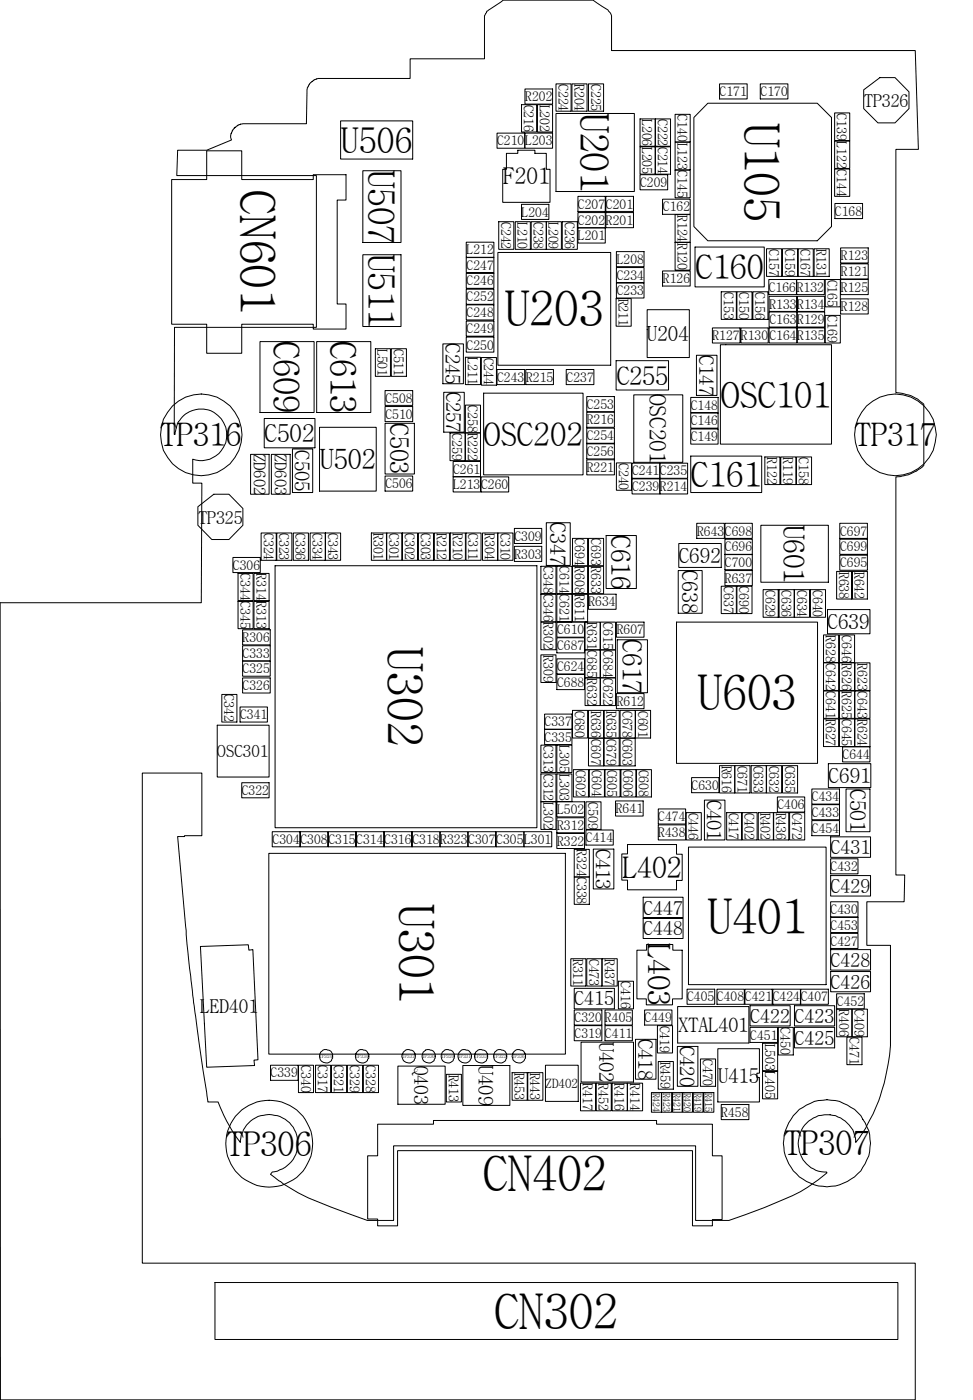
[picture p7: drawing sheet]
<svg xmlns="http://www.w3.org/2000/svg" width="72mm" height="104mm" viewBox="0 0 72 104" stroke-linecap="round" stroke-linejoin="round" font-family="sans-serif">
<g fill="none" stroke="#000" stroke-width=".07">
<path d="M12.8 13.3h2.6v-2.1h2.6v2.1h5.3v-.3h2.4v1.9h-.6v7.7h.6v1.9h-2.4v-.4h-5.3v2.2h-2.6v-2.2h-2.6zM13.2 11.2h2.2l1.8-.8a.63 .63 0 0 1 0-.7l.5-.4 .3-.1h4.8v-2.7l.3-.4 .4-.2 7-.1v-1.4h5.5v-3.2l.2-.4 1.2-.8h6.7l1.1 .8 .2 .3v2.7h22.6l.2 7.3h-1.6v18.1l.7 .1a2.77 2.77 0 0 1 1.3 .7v4.6l-.2 .2a3 3 0 0 1-1.8 .6v29.6h.6v2h-2.8v3.3h1.8v7.4a13.4 13.4 0 0 1-2.6 7.2 2.14 2.14 0 0 0-2.2-2.1 2.14 2.14 0 0 0-2.1 2.2 2.14 2.14 0 0 0 2.1 2.1 7.8 7.8 0 0 1-2.5 1.8l-2.1 .9-2.6 .9h-2.5v-5.5h-22.5v5.5h-1.9l-1.3-.5a19.6 19.6 0 0 1-5-2.2l-.9-.7 .1-.2a2.14 2.14 0 0 0 1.9-2.2 2.14 2.14 0 0 0-2.1-2.1 2.14 2.14 0 0 0-2.1 2.1 11.6 11.6 0 0 1-1.7-3h-.8l-1.3-9.9-.9-9.8 1.8-.1v-4.6h-4.4v36.4h57.4v10.1h-68v-59.2h15v-8.9h-.7v-1.8a1.92 1.92 0 0 0 2.5-1.4 1.92 1.92 0 0 0-1.7-2.3 1.92 1.92 0 0 0-2.1 1.9h-.1l.1-8h10.5v-11.3h-10.4zM25.3 9h5.4v2.8h-5.4zM27 12.7h2.8v5.3h-2.8zM27 18.9h2.8v5.4h-2.8zM34.6 19.1h2.1v1.2h-2.1zM34.6 18h2.1v1.1h-2.1zM36.9 9.9h2.1v1.1h-2.1zM37 18.8h8.4v8.3h-8.4zM37.1 16.5h1.1v2h-1.1zM37.6 11.4h.9v-.2h1.2v.2h.9v1.2h.3v2.4h-3.6v-2.4h.3zM38.3 16.5h1.1v2h-1.1z"/>
<path d="M38.7 7.8h1.2v2h-1.2zM38.7 15.2h2.1v1.1h-2.1zM39 9.9h2.1v1.1h-2.1zM39 6.6h2.1v1.1h-2.1zM39.5 16.5h1.1v2h-1.1zM39.9 7.8h1.2v2h-1.2zM40.6 16.5h1.1v2h-1.1zM41.3 6.2h1.1v2.1h-1.1zM41.3 8.4h5.8v5.8h-5.8zM41.8 16.5h1.1v2h-1.1zM42.5 6.2h1.1v2.1h-1.1zM42.9 15.8h2.1v1.1h-2.1z"/>
<path d="M42.9 14.6h2.1v1.1h-2.1zM42.9 16.9h2.1v1.2h-2.1zM43.7 6.2h1.1v2.1h-1.1zM45 14.6h2.1v1.1h-2.1zM45 15.8h2.1v1.1h-2.1zM45.8 19.9h2v1.1h-2zM45.8 18.7h2v1.1h-2zM47.6 13h2v1.1h-2zM47.6 10.9h1.1v2h-1.1zM47.6 8.8h1.1v2.1h-1.1zM48.7 10.9h1.1v2h-1.1zM48.7 8.8h1.1v2.1h-1.1z"/>
<path d="M49.2 14.8h2.1v1.1h-2.1zM50.2 8.5h1.1v2.1h-1.1zM50.2 12.6h1.1v2.1h-1.1zM50.2 10.6h1.1v2h-1.1zM50.2 18h1.1v2.1h-1.1zM50.2 15.9h1.1v2.1h-1.1zM51.6 18.4h5.2v2.9h-5.2zM52.6 7.7h8.1l1.1 1v8.1l-1.1 1.1h-8.1l-1-1.1v-8.1zM53.5 6.2h2v1.2h-2zM56.5 6.2h2v1.2h-2zM56.9 18.5h1.2v2h-1.2zM58.1 18.5h1.2v2h-1.2z"/>
<path d="M59.3 18.5h1.1v2h-1.1zM60.5 18.5h1.1v2h-1.1zM62 8.4h1.1v2h-1.1zM62 12.6h1.1v2h-1.1zM62 10.5h1.1v2h-1.1zM62 15.1h2.1v1.1h-2.1zM62.5 19.6h2v1.1h-2zM62.5 18.4h2v1.1h-2zM64.2 6.7l1.2-.9h1.1l1 1v1.3l-1 1h-1.3l-1-1zM14.7 37.7l1.2-1h1.1l1 1.1v1.2l-1 1.1h-1.3l-1-1.1zM18.6 33.8h1.4v2.9h-1.4zM19.3 25.4h4v5.3h-4z"/>
<path d="M19.4 39.6h1.1v2h-1.1zM19.6 31.1h3.8v2.2h-3.8zM20.2 33.8h1.4v2.9h-1.4zM20.6 39.6h1.1v2h-1.1zM21.7 33.4h1.5v3.2h-1.5zM21.8 39.6h1.1v2h-1.1zM23 39.6h1.2v2h-1.2zM23.5 25.4h4v5.3h-4zM23.7 31.8h4.3v4.7h-4.3zM24.2 39.6h1.1v2h-1.1zM27.6 39.6h1.1v2h-1.1zM27.9 25.9h1.1v2.1h-1.1z"/>
<path d="M28.6 31.5h2.2v3.7h-2.2zM28.6 35.4h2.1v1.1h-2.1zM28.6 29h2.1v1.1h-2.1zM28.6 30.2h2.1v1.1h-2.1zM28.7 39.6h1.2v2h-1.2zM29.1 25.9h1.1v2.1h-1.1zM29.9 39.6h1.1v2h-1.1zM31.1 39.6h1.1v2h-1.1zM32.3 39.6h1.1v2h-1.1zM32.9 25.6h1.5v2.9h-1.5zM33 29.2h1.5v2.9h-1.5zM33.4 32.2h1.2v2h-1.2z"/>
<path d="M33.5 39.6h1.1v2h-1.1zM33.7 34.3h2v1.1h-2zM33.7 35.4h2v1.2h-2zM34.6 30.1h1.1v2.1h-1.1zM34.6 26.6h1.1v2h-1.1zM34.6 32.2h1.1v2h-1.1zM34.6 39.6h1.1v2h-1.1zM34.6 20.3h2.1v1.1h-2.1zM34.6 22.7h2.1v1.1h-2.1zM34.6 23.9h2.1v1.1h-2.1zM34.6 25.1h2.1v1.1h-2.1zM34.6 21.5h2.1v1.1h-2.1z"/>
<path d="M35.7 35.4h2.1v1.2h-2.1zM35.8 26.6h1.1v2h-1.1zM35.8 39.6h1.2v2h-1.2zM35.9 29.2h7.4v6.1h-7.4zM36.9 27.5h2.1v1.1h-2.1zM37 39.6h1.1v2h-1.1zM38.2 39.3h2v1.1h-2zM39.1 27.5h2v1.1h-2zM40.6 38.9h1.8v3.1h-1.8zM42.1 27.5h2v1.1h-2zM43.6 29.5h2v1.1h-2zM43.6 31.8h2v1.1h-2z"/>
<path d="M43.6 33h2v1.1h-2zM43.6 30.6h2v1.2h-2zM43.6 34.2h2v1.1h-2zM45 39.8h2.3v3.9h-2.3zM45.8 26.8h3.9v2.2h-3.9zM45.8 22.2h1.1v2h-1.1zM45.8 21h2v1.2h-2zM45.8 34.4h1.1v2h-1.1zM47 35.6h2v1.1h-2zM47 34.4h2v1.1h-2zM47.1 29.3h3.6v5.1h-3.6zM48.1 23h3.1v3.6h-3.1z"/>
<path d="M49 34.4h2.1v1.1h-2.1zM49 35.6h2.1v1.1h-2.1zM49.2 20.1h2.1v1.2h-2.1zM51.3 30.7h2.1v1.1h-2.1zM51.3 29.5h2.1v1.2h-2.1zM51.3 31.9h2.1v1.1h-2.1zM51.3 33.9h5.3v2.7h-5.3zM51.7 26.4h1.6v3h-1.6zM51.8 38.9h2v1.1h-2zM52.9 24.4h2.1v1.1h-2.1zM53.5 25.6h8.3v7.4h-8.3zM53.6 21.7h1.1v2h-1.1z"/>
<path d="M53.9 38.9h2v1.1h-2zM54.7 21.7h1.2v2h-1.2zM55 24.4h2.1v1.1h-2.1zM55.9 21.7h1.2v2h-1.2zM56.5 39h5v4.3h-5zM56.8 34h1.1v2h-1.1zM57.1 20.8h2.1v1.1h-2.1zM57.1 23.2h2.1v1.1h-2.1zM57.1 24.4h2.1v1.1h-2.1zM57.1 22h2.1v1.1h-2.1zM58 34h1.1v2h-1.1zM59.2 34h1.1v2h-1.1z"/>
<path d="M59.2 20.8h2v1.1h-2zM59.2 23.2h2.1v1.1h-2.1zM59.2 22h2.1v1.1h-2.1zM59.2 24.4h2.1v1.1h-2.1zM61.3 20.8h1.1v2h-1.1zM61.3 23.4h1.1v2.1h-1.1zM62.4 38.9h2v1.1h-2zM62.5 20.8h2v1.1h-2zM62.5 22.2h2v1.1h-2zM16.1 53.9h3.9v3.9h-3.9zM16.5 51.6h1.1v2.1h-1.1zM17.3 41.4h2v1.2h-2z"/>
<path d="M17.7 42.6h1.1v2.1h-1.1zM17.7 44.7h1.1v2h-1.1zM17.8 52.5h2.1v1.2h-2.1zM18 58.2h2v1.1h-2zM18 49.1h2.1v1.2h-2.1zM18 50.4h2.1v1.1h-2.1zM18 48h2.1v1.1h-2.1zM18 46.8h2.1v1.1h-2.1zM18.9 44.7h1.1v2h-1.1zM18.9 42.6h1.1v2.1h-1.1zM20.4 42h19.5v19.5h-19.5zM38.2 40.6h2v1.1h-2z"/>
<path d="M40.2 57.5h1.1v2.1h-1.1zM40.2 55.4h1.1v2h-1.1zM40.2 44.2h1.1v2h-1.1zM40.2 42.1h1.1v2h-1.1zM40.2 59.6h1.1v2h-1.1zM40.2 46.2h1.1v2.1h-1.1zM40.2 48.7h1.1v2h-1.1zM40.5 54.2h2v1.1h-2zM40.5 53.1h2v1.1h-2zM41.4 46.2h2v1.2h-2zM41.4 42.1h1.1v2h-1.1zM41.4 44.2h1.1v2h-1.1z"/>
<path d="M41.4 49h2v1.1h-2zM41.4 47.4h2v1.1h-2zM41.4 50.1h2v1.2h-2zM41.4 57.5h1.1v2.1h-1.1zM41.4 55.4h1.1v2h-1.1zM41.4 59.6h2v1.1h-2zM42.5 52.8h1.2v2.1h-1.2zM42.5 40h1.2v2h-1.2zM42.5 42.1h1.2v2h-1.2zM42.5 44.2h1.2v2h-1.2zM42.6 57.2h1.1v2h-1.1zM43.5 48.3h1.1v2.1h-1.1z"/>
<path d="M43.5 46.2h1.1v2.1h-1.1zM43.5 50.4h1.1v2h-1.1zM43.5 59.6h1.2v2h-1.2zM43.7 54.9h1.1v2h-1.1zM43.7 40h1.1v2h-1.1zM43.7 42.1h1.1v2h-1.1zM43.7 44.2h2.1v1.1h-2.1zM43.7 52.8h1.1v2.1h-1.1zM43.8 57.2h1.1v2h-1.1zM44.6 46.2h1.1v2.1h-1.1zM44.6 50.4h1.1v2h-1.1zM44.6 48.3h1.1v2.1h-1.1z"/>
<path d="M44.9 54.9h1.1v2h-1.1zM44.9 52.8h1.1v2.1h-1.1zM44.9 57.2h1.2v2h-1.2zM45.7 59.5h2.1v1.2h-2.1zM45.8 46.2h2v1.2h-2zM45.8 51.6h2v1.1h-2zM45.9 47.6h2.2v3.9h-2.2zM46.1 54.9h1.1v2h-1.1zM46.1 52.8h1.1v2.1h-1.1zM46.1 57.2h1.2v2h-1.2zM47.2 52.8h1.1v2.1h-1.1zM47.3 57.2h1.1v2h-1.1z"/>
<path d="M50.3 46.2h10.4v10.5h-10.4zM50.4 42.4h1.8v3.2h-1.8zM50.4 40.4h3.2v1.8h-3.2zM51.4 57.8h2v1.1h-2zM52.3 59.5h1.6v2.9h-1.6zM53.5 56.9h1.1v2h-1.1zM53.6 43.6h1.1v2h-1.1zM53.9 40.1h2v1.1h-2zM53.9 41.2h2v1.1h-2zM53.9 42.4h2v1.1h-2zM54.6 56.9h1.1v2h-1.1zM54.7 43.6h1.2v2h-1.2z"/>
<path d="M55.8 56.9h1.1v2h-1.1zM56.7 43.8h1.1v2.1h-1.1zM56.9 56.9h1.2v2h-1.2zM57.8 59.2h2v1.2h-2zM57.9 43.8h1.1v2.1h-1.1zM58.1 56.9h1.2v2h-1.2zM59 43.8h1.1v2.1h-1.1zM60.2 43.8h1.1v2.1h-1.1zM60.3 59.8h2.1v1.1h-2.1zM60.3 58.6h2.1v1.2h-2.1zM61.2 51.4h1.1v2h-1.1zM61.2 49.3h1.1v2h-1.1z"/>
<path d="M61.2 53.4h1.1v2.1h-1.1zM61.2 47.2h1.1v2h-1.1zM61.5 45.3h3.1v1.8h-3.1zM61.5 56.8h3.2v1.7h-3.2zM62.2 42.5h1.1v2h-1.1zM62.4 53.4h1.1v2.1h-1.1zM62.4 47.2h1.1v2h-1.1zM62.4 51.4h1.1v2h-1.1zM62.4 49.3h1.1v2h-1.1zM62.4 41.3h2v1.1h-2zM62.4 40.1h2v1.1h-2zM62.6 55.5h2v1.1h-2z"/>
<path d="M62.9 58.6h1.7v3.2h-1.7zM63.3 42.5h1.1v2h-1.1zM63.5 51.4h1.1v2h-1.1zM63.5 49.3h1.1v2h-1.1zM63.5 53.4h1.1v2.1h-1.1zM14.9 70.3l3.5-.1 .1 .4h.3l.4 8.2h-.3v.4l-3.5 .1zM20 63.4h22v14.9h-22zM20.1 79.2h2.1v1.1h-2.1zM20.2 61.8h2.1v1.1h-2.1zM22.2 79.2h1.1v2h-1.1zM22.3 61.8h2.1v1.1h-2.1zM23.4 79.2h1.2v2h-1.2z"/>
<path d="M24.4 61.8h2v1.1h-2zM24.6 79.2h1.1v2h-1.1zM25.8 79.2h1.1v2h-1.1zM26.5 61.8h2v1.1h-2zM27 79.2h1.1v2h-1.1zM28.5 61.8h2.1v1.1h-2.1zM29.6 79.2h3.5v2.9h-3.5zM30.6 61.8h2.1v1.1h-2.1zM32.7 61.8h2v1.1h-2zM33.2 79.9h1.1v2h-1.1zM34.4 79.2h3.5v3h-3.5zM34.8 61.8h2v1.1h-2z"/>
<path d="M36.9 61.8h2v1.1h-2zM38 79.7h1.2v2.1h-1.2zM38.9 61.8h2.1v1.1h-2.1zM39.2 79.7h1.1v2.1h-1.1zM40.5 79.2h2.5v2.7h-2.5zM41.4 60.8h2v1.1h-2zM41.4 61.9h2v1.2h-2zM42.4 71.3h1.1v2h-1.1zM42.7 76.2h2v1.2h-2zM42.7 75.1h2v1.1h-2zM42.7 65.2h1.1v2h-1.1zM42.7 73.5h2.9v1.5h-2.9z"/>
<path d="M42.7 63.1h1.1v2.1h-1.1zM43.2 77.5h3.9v2.9h-3.9zM43.5 61.7h2.1v1.1h-2.1zM43.6 71.3h1.1v2h-1.1zM44.1 63.1h1.5v3h-1.5zM44.7 71.3h1.2v2h-1.2zM44.9 76.2h2.1v1.2h-2.1zM44.9 75.1h2.1v1.1h-2.1zM45.9 72.9h1.2v2.1h-1.2zM46.6 62.8h3.7v.7h.4v1.9h-.4v.7h-3.7v-.7h-.4v-1.9h.4zM47.2 77.2h1.5v3h-1.5zM47.3 70.6h.7v-.4h2v.4h.7v3.6h-.7v.5h-2v-.5h-.7z"/>
<path d="M47.8 66.7h2.9v1.5h-2.9zM47.8 68.3h2.9v1.5h-2.9zM47.9 75.1h2v1.1h-2zM48.8 76.2h1.2v2.1h-1.2zM48.9 60.1h2v1.1h-2zM48.9 61.3h2v1.1h-2zM48.9 78.9h1.1v2.1h-1.1zM50.3 77.8h1.5v2.9h-1.5zM50.3 74.8h5.3v2.7h-5.3zM51 60.4h1.1v2h-1.1zM51 73.5h2.1v1.1h-2.1zM51.1 63h10.3v10.2h-10.3z"/>
<path d="M52 78.7h1.2v2h-1.2zM53.3 73.5h2v1.1h-2zM53.3 77.9h3.1v1.9h-.2v.3h.2v1.8h-3.1zM54 60.4h1.1v2h-1.1zM55.1 60.4h1.2v2h-1.2zM55.3 73.5h2.1v1.1h-2.1zM55.7 74.8h3v1.5h-3zM55.7 76.4h2.1v1.1h-2.1zM56.3 60.4h1.2v2h-1.2zM56.7 79.6h1.1v2.1h-1.1zM56.7 77.5h1.1v2.1h-1.1zM57.4 73.5h2.1v1.1h-2.1z"/>
<path d="M57.5 60.4h1.1v2h-1.1zM57.8 76.4h1.1v2h-1.1zM58.7 60.4h1.1v2h-1.1zM59 74.8h3v1.5h-3zM59 76.4h3v1.5h-3zM59.5 73.5h2v1.1h-2zM60.3 61h2.1v1.1h-2.1zM61.7 72.2h3v1.5h-3zM61.7 69.4h2v1.1h-2zM61.7 70.6h3v1.5h-3zM61.7 65.1h3v1.5h-3zM61.7 67h2v1.1h-2z"/>
<path d="M61.7 62.2h3v1.5h-3zM61.7 63.8h2v1.1h-2zM61.7 68.2h2v1.1h-2zM62.2 73.9h2v1.1h-2zM62.2 75h1.1v2.1h-1.1zM62.9 77.1h1.1v2h-1.1zM63.3 75h1.1v2.1h-1.1zM16 95.3h50.7v4.3h-50.7zM28.1 83.6h4.1v-.3h16.6v.3h4.1v2.3h.7v4.7h-.7v.5h-1.5v-5.6h-21.9v5.6h-1.4v-.5h-.8v-4.7h.8zM43.1 80.5h1.1v2.1h-1.1zM44.3 80.5h1.1v2.1h-1.1zM45.5 80.5h1.1v2.1h-1.1z"/>
<path d="M46.6 80.5h1.1v2.1h-1.1zM48.4 81.2h.7v1.5h-.7zM49.2 81.2h.7v1.5h-.7zM50 81.2h.7v1.5h-.7zM50.7 81.2h.7v1.5h-.7zM51.5 81.2h.7v1.5h-.7zM52.3 81.2h.7v1.5h-.7zM53.6 82.1h2v1.1h-2z"/>
<circle cx="14.9" cy="32.3" r="3"/>
<circle cx="66.5" cy="32.3" r="3"/>
<circle cx="24.2" cy="78.5" r=".49"/>
<circle cx="26.9" cy="78.5" r=".5"/>
<circle cx="30.4" cy="78.5" r=".5"/>
<circle cx="31.8" cy="78.5" r=".49"/>
<circle cx="33.3" cy="78.5" r=".49"/>
<circle cx="34.5" cy="78.5" r=".5"/>
<circle cx="35.7" cy="78.5" r=".49"/>
<circle cx="37.2" cy="78.5" r=".49"/>
<circle cx="38.6" cy="78.5" r=".49"/>
<circle cx="20" cy="85" r="3.2"/>
<circle cx="61.4" cy="85" r="3.2"/>
</g>
<g font-size="3.7">
<text x="55.3" y="9.1" transform="rotate(90 55.3 9.1)">U105</text>
<text x="17.8" y="14.1" transform="rotate(90 17.8 14.1)">CN601</text>
<text x="37.5" y="24.2">U203</text>
<text x="28.8" y="48.1" transform="rotate(90 28.8 48.1)">U302</text>
<text x="51.8" y="52.8">U603</text>
<text x="29.6" y="67.2" transform="rotate(90 29.6 67.2)">U301</text>
<text x="52.6" y="69.4">U401</text>
<text x="35.9" y="88.5">CN402</text>
<text x="36.7" y="98.8">CN302</text>
</g>
<text font-size="3" x="43.1" y="8.4" transform="rotate(90 43.1 8.4)">U201</text>
<g font-size="2.7">
<text x="27.4" y="12.6" transform="rotate(90 27.4 12.6)">U507 U511</text>
<text x="20.3" y="25.3" transform="rotate(90 20.3 25.3)">C609</text>
<text x="24.5" y="25.3" transform="rotate(90 24.5 25.3)">C613</text>
<text x="53.6" y="30.3">OSC101</text>
</g>
<g font-size="2.6">
<text x="25.3" y="11.4">U506</text>
<text x="51.3" y="36.2">C161</text>
</g>
<g font-size="2.5">
<text x="51.7" y="20.7">C160</text>
<text x="16.8" y="85.9">TP306</text>
<text x="58.3" y="85.9">TP307</text>
</g>
<g font-size="2.4">
<text x="11.9" y="33.2">TP316</text>
<text x="36" y="33.1">OSC202</text>
<text x="63.5" y="33.2">TP317</text>
</g>
<text font-size="2.3" x="48.1" y="70.1" transform="rotate(90 48.1 70.1)">L403</text>
<g font-size="2.2">
<text x="58.2" y="39" transform="rotate(90 58.2 39)">U601</text>
<text x="46.2" y="65.2">L402</text>
</g>
<text font-size="2.1" x="23.8" y="34.9">U502</text>
<g font-size="2">
<text x="45.4" y="39.8" transform="rotate(90 45.4 39.8)">C616</text>
<text x="46.2" y="47.5" transform="rotate(90 46.2 47.5)">C617</text>
</g>
<g font-size="1.9">
<text x="45.8" y="28.6">C255</text>
<text x="29" y="31.4" transform="rotate(90 29 31.4)">C503</text>
</g>
<text font-size="1.8" x="19.7" y="32.8">C502</text>
<g font-size="1.7">
<text x="37.4" y="13.7">F201</text>
<text x="48.2" y="29.3" transform="rotate(90 48.2 29.3)">OSC201</text>
</g>
<g font-size="1.6">
<text x="48.1" y="25.3">U204</text>
<text x="40.9" y="38.8" transform="rotate(90 40.9 38.8)">C347</text>
<text x="50.4" y="41.8">C692</text>
<text x="50.7" y="42.4" transform="rotate(90 50.7 42.4)">C638</text>
<text x="61.5" y="46.7">C639</text>
<text x="61.6" y="58.2">C691</text>
<text x="63.2" y="58.6" transform="rotate(90 63.2 58.6)">C501</text>
</g>
<g font-size="1.5">
<text x="33.1" y="25.5" transform="rotate(90 33.1 25.5)">C245 C257</text>
<text x="51.9" y="26.4" transform="rotate(90 51.9 26.4)">C147</text>
<text x="21.9" y="33.5" transform="rotate(90 21.9 33.5)">C505</text>
<text x="52.5" y="59.4" transform="rotate(90 52.5 59.4)">C401</text>
<text x="44.3" y="63.1" transform="rotate(90 44.3 63.1)">C413</text>
<text x="61.7" y="63.5">C431</text>
<text x="47.8" y="68">C447</text>
<text x="47.8" y="69.5">C448</text>
<text x="61.7" y="71.9">C428</text>
<text x="61.7" y="66.4">C429</text>
<text x="42.7" y="74.7">C415</text>
<text x="44.5" y="77.4" transform="rotate(90 44.5 77.4)">U402</text>
<text x="47.4" y="77.2" transform="rotate(90 47.4 77.2)">C418</text>
<text x="50.4" y="76.7">XTAL401</text>
<text x="50.5" y="77.7" transform="rotate(90 50.5 77.7)">C420</text>
<text x="55.7" y="76">C422 C423</text>
<text x="59" y="77.6">C425</text>
<text x="61.7" y="73.5">C426</text>
<text x="30.8" y="79.2" transform="rotate(90 30.8 79.2)">Q403</text>
<text x="35.5" y="79.2" transform="rotate(90 35.5 79.2)">U409</text>
<text x="53.4" y="80.5">U415</text>
</g>
<text font-size="1.4" x="14.9" y="75.3">LED401</text>
<g font-size="1.3">
<text x="64.2" y="7.9">TP326</text>
<text x="14.7" y="38.9">TP325</text>
<text x="16.1" y="56.3">OSC301</text>
</g>
<g font-size="1.2">
<text x="18.8" y="33.7" transform="rotate(90 18.8 33.7)">ZD602</text>
<text x="20.4" y="33.7" transform="rotate(90 20.4 33.7)">ZD603</text>
</g>
<g font-size="1">
<text x="36.9" y="10.8">C210L203</text>
<text x="38.9" y="7.8" transform="rotate(90 38.9 7.8)">C216</text>
<text x="39" y="7.5">R202</text>
<text x="40.1" y="7.8" transform="rotate(90 40.1 7.8)">L202</text>
<text x="41.5" y="6.2" transform="rotate(90 41.5 6.2)">C224</text>
<text x="42.7" y="6.2" transform="rotate(90 42.7 6.2)">R204</text>
<text x="43.9" y="6.2" transform="rotate(90 43.9 6.2)">C225</text>
<text x="47.7" y="8.8" transform="rotate(90 47.7 8.8)">L206L205</text>
<text x="48.9" y="8.8" transform="rotate(90 48.9 8.8)">C222C214</text>
<text x="50.3" y="8.5" transform="rotate(90 50.3 8.5)">C140L123C145</text>
<text x="53.5" y="7.1">C171</text>
<text x="56.5" y="7.1">C170</text>
<text x="62.2" y="8.4" transform="rotate(90 62.2 8.4)">C139L122C144</text>
<text x="37.2" y="16.5" transform="rotate(90 37.2 16.5)">C242</text>
<text x="38.4" y="16.5" transform="rotate(90 38.4 16.5)">L210</text>
<text x="38.7" y="16.1">L204</text>
<text x="39.6" y="16.5" transform="rotate(90 39.6 16.5)">C238</text>
<text x="40.8" y="16.5" transform="rotate(90 40.8 16.5)">L209</text>
<text x="42" y="16.5" transform="rotate(90 42 16.5)">C236</text>
<text x="42.9" y="16.7">C202R201</text>
<text x="42.9" y="15.5">C207C201</text>
<text x="42.9" y="17.9">L201</text>
<text x="47.6" y="13.9">C209</text>
<text x="49.2" y="15.7">C162</text>
<text x="50.3" y="16" transform="rotate(90 50.3 16)">R124R120</text>
<text x="62" y="16">C168</text>
<text x="34.7" y="21.2">C246</text>
<text x="34.7" y="20.1">C247</text>
<text x="34.7" y="23.6">C248</text>
<text x="34.7" y="22.4">C252</text>
<text x="34.7" y="18.9">L212</text>
<text x="45.8" y="21.9">C233</text>
<text x="45.8" y="20.8">C234</text>
<text x="45.8" y="19.6">L208</text>
<text x="45.9" y="22.2" transform="rotate(90 45.9 22.2)">R211</text>
<text x="49.2" y="21.1">R126</text>
<text x="53.8" y="21.7" transform="rotate(90 53.8 21.7)">C153</text>
<text x="54.9" y="21.7" transform="rotate(90 54.9 21.7)">C150</text>
<text x="56.1" y="21.7" transform="rotate(90 56.1 21.7)">C156</text>
<text x="57.1" y="21.7">C166R132</text>
<text x="57.1" y="18.5" transform="rotate(90 57.1 18.5)">C157</text>
<text x="57.2" y="22.9">R133R134</text>
<text x="58.3" y="18.5" transform="rotate(90 58.3 18.5)">C159</text>
<text x="59.5" y="18.5" transform="rotate(90 59.5 18.5)">C167</text>
<text x="60.7" y="18.5" transform="rotate(90 60.7 18.5)">R131</text>
<text x="61.5" y="20.8" transform="rotate(90 61.5 20.8)">C165 C169</text>
<text x="62.5" y="20.5">R121</text>
<text x="62.5" y="19.3">R123</text>
<text x="62.5" y="21.7">R125</text>
<text x="62.5" y="23.1">R128</text>
<text x="28.1" y="25.9" transform="rotate(90 28.1 25.9)">L501</text>
<text x="28.6" y="29.9">C508</text>
<text x="29.3" y="25.9" transform="rotate(90 29.3 25.9)">C511</text>
<text x="34.7" y="24.8">C249</text>
<text x="34.7" y="26">C250</text>
<text x="34.8" y="26.6" transform="rotate(90 34.8 26.6)">L211</text>
<text x="36" y="26.6" transform="rotate(90 36 26.6)">C244</text>
<text x="36.9" y="28.4">C243R215</text>
<text x="42.1" y="28.4">C237</text>
<text x="52.9" y="25.3">R127R130C164R135</text>
<text x="57.2" y="24.1">C163R129</text>
<text x="28.6" y="31.1">C510</text>
<text x="33.6" y="32.2" transform="rotate(90 33.6 32.2)">C259</text>
<text x="33.7" y="35.2">C261</text>
<text x="34.8" y="30.1" transform="rotate(90 34.8 30.1)">C258R222</text>
<text x="43.6" y="31.5">R216</text>
<text x="43.6" y="35.1">R221</text>
<text x="43.6" y="33.9">C256</text>
<text x="43.6" y="30.4">C253</text>
<text x="43.6" y="32.7">C254</text>
<text x="46" y="34.4" transform="rotate(90 46 34.4)">C240</text>
<text x="47" y="35.3">C241C235</text>
<text x="51.3" y="31.6">C146</text>
<text x="51.3" y="30.5">C148</text>
<text x="51.3" y="32.8">C149</text>
<text x="57" y="34" transform="rotate(90 57 34)">R122</text>
<text x="58.2" y="34" transform="rotate(90 58.2 34)">R119</text>
<text x="59.3" y="34" transform="rotate(90 59.3 34)">C158</text>
<text x="19.6" y="39.6" transform="rotate(90 19.6 39.6)">C324</text>
<text x="20.7" y="39.6" transform="rotate(90 20.7 39.6)">C323</text>
<text x="22" y="39.6" transform="rotate(90 22 39.6)">C336</text>
<text x="23.2" y="39.6" transform="rotate(90 23.2 39.6)">C334</text>
<text x="24.4" y="39.6" transform="rotate(90 24.4 39.6)">C343</text>
<text x="27.8" y="39.6" transform="rotate(90 27.8 39.6)">R301</text>
<text x="28.6" y="36.3">C506</text>
<text x="28.9" y="39.6" transform="rotate(90 28.9 39.6)">C301</text>
<text x="30.1" y="39.6" transform="rotate(90 30.1 39.6)">C302</text>
<text x="31.3" y="39.6" transform="rotate(90 31.3 39.6)">C303</text>
<text x="32.5" y="39.6" transform="rotate(90 32.5 39.6)">R212</text>
<text x="33.6" y="39.6" transform="rotate(90 33.6 39.6)">R210</text>
<text x="33.7" y="36.4">L213C260</text>
<text x="34.8" y="39.6" transform="rotate(90 34.8 39.6)">C311</text>
<text x="36" y="39.6" transform="rotate(90 36 39.6)">R304</text>
<text x="37.2" y="39.6" transform="rotate(90 37.2 39.6)">C310</text>
<text x="38.2" y="41.5">R303</text>
<text x="38.2" y="40.2">C309</text>
<text x="42.7" y="40" transform="rotate(90 42.7 40)">C694R608R611</text>
<text x="43.9" y="40" transform="rotate(90 43.9 40)">C693R633</text>
<text x="47" y="36.5">C239R214</text>
<text x="51.8" y="39.8">R643C698</text>
<text x="53.9" y="41">C696</text>
<text x="62.4" y="39.8">C697</text>
<text x="62.4" y="41">C699</text>
<text x="17.3" y="42.3">C306</text>
<text x="17.9" y="42.6" transform="rotate(90 17.9 42.6)">C344C345</text>
<text x="18" y="47.7">R306</text>
<text x="19.1" y="42.6" transform="rotate(90 19.1 42.6)">R314R313</text>
<text x="40.4" y="42.1" transform="rotate(90 40.4 42.1)">C348C346R302 R309</text>
<text x="41.4" y="47.1">C610</text>
<text x="41.6" y="42.1" transform="rotate(90 41.6 42.1)">C614C621</text>
<text x="43.6" y="46.2" transform="rotate(90 43.6 46.2)">R631C685R632</text>
<text x="43.7" y="45.1">R634</text>
<text x="44.8" y="46.2" transform="rotate(90 44.8 46.2)">C615C684C622 R635C679</text>
<text x="45.8" y="47.1">R607</text>
<text x="53.8" y="43.6" transform="rotate(90 53.8 43.6)">C637</text>
<text x="53.9" y="42.1">C700</text>
<text x="53.9" y="43.3">R637</text>
<text x="54.9" y="43.6" transform="rotate(90 54.9 43.6)">C690</text>
<text x="56.9" y="43.8" transform="rotate(90 56.9 43.8)">C629</text>
<text x="58" y="43.8" transform="rotate(90 58 43.8)">C636</text>
<text x="59.2" y="43.8" transform="rotate(90 59.2 43.8)">C634</text>
<text x="60.4" y="43.8" transform="rotate(90 60.4 43.8)">C640</text>
<text x="61.4" y="47.2" transform="rotate(90 61.4 47.2)">R628C642C641R627</text>
<text x="62.3" y="42.5" transform="rotate(90 62.3 42.5)">R638</text>
<text x="62.4" y="42.2">C695</text>
<text x="62.5" y="47.2" transform="rotate(90 62.5 47.2)">C646R626R625C645</text>
<text x="63.5" y="42.5" transform="rotate(90 63.5 42.5)">R642</text>
<text x="16.6" y="51.6" transform="rotate(90 16.6 51.6)">C342</text>
<text x="17.8" y="53.5">C341</text>
<text x="18" y="50">C325</text>
<text x="18" y="51.3">C326</text>
<text x="18" y="48.9">C333</text>
<text x="40.5" y="54">C337</text>
<text x="41.4" y="49.9">C624</text>
<text x="41.4" y="48.3">C687</text>
<text x="41.4" y="51">C688</text>
<text x="42.7" y="52.8" transform="rotate(90 42.7 52.8)">C680</text>
<text x="43.9" y="52.8" transform="rotate(90 43.9 52.8)">R636C607 C604 C509</text>
<text x="45.8" y="52.5">R612</text>
<text x="46.2" y="52.8" transform="rotate(90 46.2 52.8)">C678C603 C606</text>
<text x="47.4" y="52.8" transform="rotate(90 47.4 52.8)">C601</text>
<text x="63.7" y="49.3" transform="rotate(90 63.7 49.3)">R623C643R624</text>
<text x="18" y="59.1">C322</text>
<text x="40.4" y="55.4" transform="rotate(90 40.4 55.4)">C313C312L302</text>
<text x="40.5" y="55.1">C335</text>
<text x="41.6" y="55.4" transform="rotate(90 41.6 55.4)">L305L303</text>
<text x="42.8" y="57.2" transform="rotate(90 42.8 57.2)">C602</text>
<text x="45.1" y="57.2" transform="rotate(90 45.1 57.2)">C605</text>
<text x="47.5" y="57.2" transform="rotate(90 47.5 57.2)">C608</text>
<text x="51.4" y="58.7">C630</text>
<text x="53.6" y="56.9" transform="rotate(90 53.6 56.9)">R616</text>
<text x="54.8" y="56.9" transform="rotate(90 54.8 56.9)">C671</text>
<text x="56" y="56.9" transform="rotate(90 56 56.9)">C633</text>
<text x="57.1" y="56.9" transform="rotate(90 57.1 56.9)">C632</text>
<text x="58.3" y="56.9" transform="rotate(90 58.3 56.9)">C635</text>
<text x="60.3" y="59.6">C434</text>
<text x="62.6" y="56.4">C644</text>
<text x="20.2" y="62.7">C304C308C315C314C316C318R323C307C305L301 R322C414</text>
<text x="41.4" y="60.5">L502</text>
<text x="41.4" y="61.7">R312</text>
<text x="42.9" y="63.1" transform="rotate(90 42.9 63.1)">R324C338</text>
<text x="45.8" y="60.4">R641</text>
<text x="48.9" y="61">C474</text>
<text x="48.9" y="62.2">R438</text>
<text x="51.1" y="60.4" transform="rotate(90 51.1 60.4)">C446</text>
<text x="54.2" y="60.4" transform="rotate(90 54.2 60.4)">C417</text>
<text x="55.3" y="60.4" transform="rotate(90 55.3 60.4)">C402</text>
<text x="56.5" y="60.4" transform="rotate(90 56.5 60.4)">R402</text>
<text x="57.7" y="60.4" transform="rotate(90 57.7 60.4)">R436</text>
<text x="57.8" y="60.1">C406</text>
<text x="58.9" y="60.4" transform="rotate(90 58.9 60.4)">C472</text>
<text x="60.3" y="60.7">C433</text>
<text x="60.3" y="61.9">C454</text>
<text x="61.7" y="64.7">C432</text>
<text x="42.6" y="71.3" transform="rotate(90 42.6 71.3)">R311</text>
<text x="43.8" y="71.3" transform="rotate(90 43.8 71.3)">C473</text>
<text x="44.9" y="71.3" transform="rotate(90 44.9 71.3)">R437</text>
<text x="61.7" y="70.3">C427</text>
<text x="61.7" y="67.9">C430</text>
<text x="61.7" y="69.1">C453</text>
<text x="42.7" y="77.1">C319 C411</text>
<text x="42.7" y="76">C320 R405</text>
<text x="46.1" y="72.9" transform="rotate(90 46.1 72.9)">C416</text>
<text x="47.9" y="76">C449</text>
<text x="49" y="76.2" transform="rotate(90 49 76.2)">C419 R459</text>
<text x="51" y="74.4">C405 C408C421C424C407</text>
<text x="55.7" y="77.3">C451</text>
<text x="56.8" y="77.6" transform="rotate(90 56.8 77.6)">L503L405</text>
<text x="58" y="76.4" transform="rotate(90 58 76.4)">C450</text>
<text x="62.2" y="74.8">C452</text>
<text x="62.3" y="75" transform="rotate(90 62.3 75)">R406</text>
<text x="63.1" y="77.1" transform="rotate(90 63.1 77.1)">C471</text>
<text x="63.5" y="75" transform="rotate(90 63.5 75)">C409</text>
<text x="20.1" y="80.1">C339</text>
<text x="22.4" y="79.2" transform="rotate(90 22.4 79.2)">C340</text>
<text x="23.6" y="79.2" transform="rotate(90 23.6 79.2)">C317</text>
<text x="24.8" y="79.2" transform="rotate(90 24.8 79.2)">C321</text>
<text x="26" y="79.2" transform="rotate(90 26 79.2)">C329</text>
<text x="27.2" y="79.2" transform="rotate(90 27.2 79.2)">C328</text>
<text x="33.3" y="79.9" transform="rotate(90 33.3 79.9)">R413</text>
<text x="38.2" y="79.7" transform="rotate(90 38.2 79.7)">R453</text>
<text x="39.4" y="79.7" transform="rotate(90 39.4 79.7)">R443</text>
<text x="40.5" y="80.8">ZD402</text>
<text x="43.3" y="80.5" transform="rotate(90 43.3 80.5)">R417</text>
<text x="44.5" y="80.5" transform="rotate(90 44.5 80.5)">R452</text>
<text x="45.6" y="80.5" transform="rotate(90 45.6 80.5)">R416</text>
<text x="46.8" y="80.5" transform="rotate(90 46.8 80.5)">R414</text>
<text x="52.2" y="78.7" transform="rotate(90 52.2 78.7)">C470</text>
<text x="53.6" y="83">R458</text>
</g>
<g font-size=".7">
<text x="48.5" y="81.2" transform="rotate(90 48.5 81.2)">R424</text>
<text x="49.3" y="81.2" transform="rotate(90 49.3 81.2)">R423</text>
<text x="50" y="81.2" transform="rotate(90 50 81.2)">R421</text>
<text x="50.8" y="81.2" transform="rotate(90 50.8 81.2)">R420</text>
<text x="51.6" y="81.2" transform="rotate(90 51.6 81.2)">R419</text>
<text x="52.4" y="81.2" transform="rotate(90 52.4 81.2)">R415</text>
</g>
<g font-size=".4">
<text x="23.7" y="78.6">TP324</text>
<text x="26.4" y="78.6">TP334</text>
<text x="29.9" y="78.6">TP332</text>
<text x="31.4" y="78.6">TP330</text>
<text x="32.8" y="78.6">TP320</text>
<text x="34" y="78.6">TP331</text>
<text x="35.3" y="78.6">TP333</text>
<text x="36.7" y="78.6">TP322</text>
<text x="38.1" y="78.6">TP336</text>
</g>
</svg>
